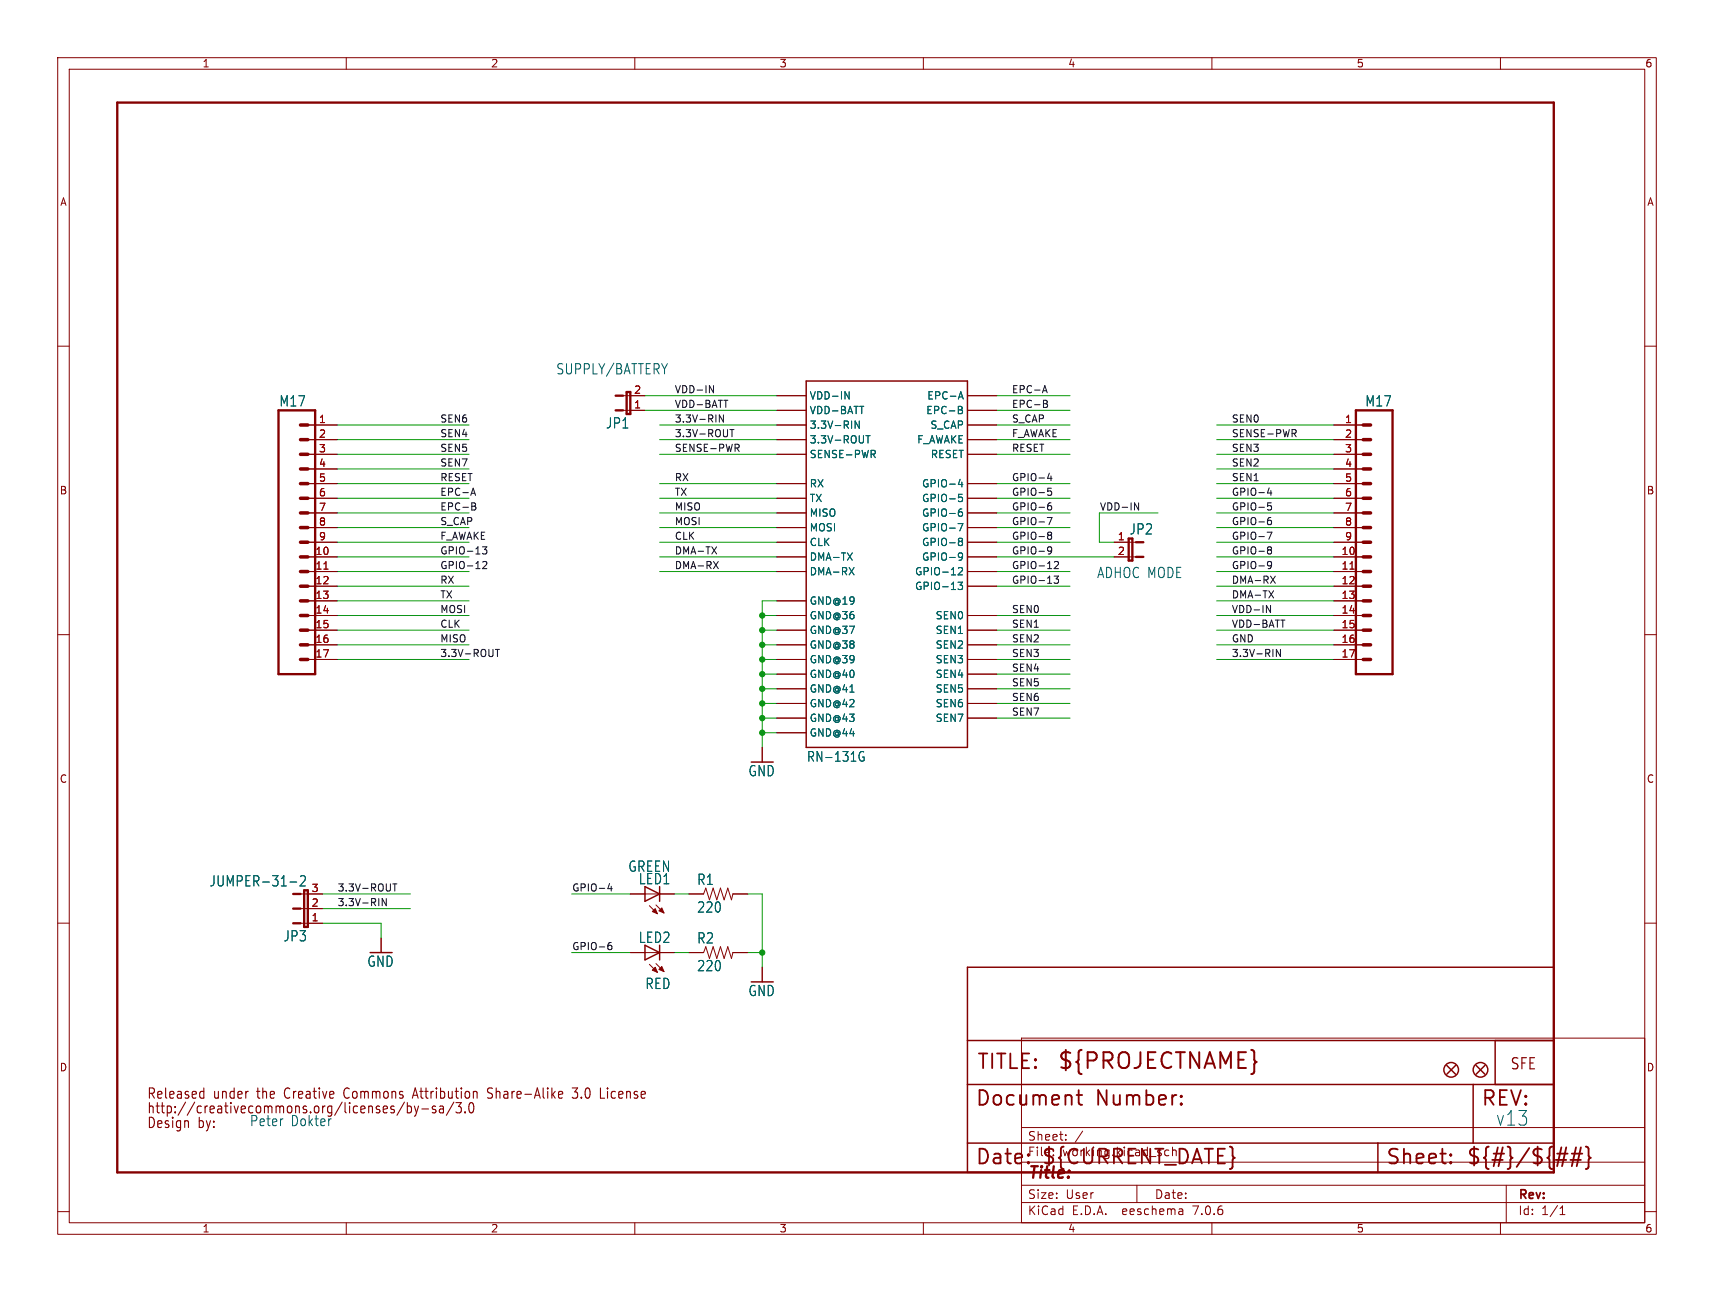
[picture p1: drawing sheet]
<svg xmlns="http://www.w3.org/2000/svg" width="297mm" height="224mm" viewBox="0 0 297 224" stroke-linecap="round" stroke-linejoin="round" font-family="sans-serif">
<g fill="none" stroke="#840000" stroke-width=".17">
<path d="M10 10h277v203.9h-277zM12 12h273v199.9h-273zM60 10v2M110 10v2M160 10v2M210 10v2M260 10v2M10 60h2M285 60h2M53.3 73.7h5.1M53.3 76.2h5.1M53.3 78.7h5.1"/>
<path d="M107.9 71.1h3.9M107.9 68.6h3.9M134.6 73.7h5.1M134.6 76.2h5.1M134.6 78.7h5.1M134.6 71.1h5.1M134.6 68.6h5.1M167.6 73.7h5.1M167.6 76.2h5.1M167.6 78.7h5.1M167.6 71.1h5.1M167.6 68.6h5.1"/>
<path d="M231.1 73.7h5.1M231.1 76.2h5.1M231.1 78.7h5.1M53.3 96.5h5.1M53.3 99.1h5.1M53.3 81.3h5.1M53.3 83.8h5.1M53.3 86.4h5.1M53.3 88.9h5.1M53.3 91.4h5.1M53.3 94h5.1M134.6 96.5h5.1"/>
<path d="M134.6 99.1h5.1M134.6 83.8h5.1M134.6 86.4h5.1M134.6 88.9h5.1M134.6 91.4h5.1M134.6 94h5.1M167.6 96.5h5.1M167.6 99.1h5.1M167.6 83.8h5.1M167.6 86.4h5.1M167.6 88.9h5.1M167.6 91.4h5.1"/>
<path d="M167.6 94h5.1M193 96.5h3.8M193 94h3.8M231.1 96.5h5.1M231.1 99.1h5.1M231.1 81.3h5.1M231.1 83.8h5.1M231.1 86.4h5.1M231.1 88.9h5.1M231.1 91.4h5.1M231.1 94h5.1M10 110h2"/>
<path d="M53.3 101.6h5.1M53.3 104.1h5.1M53.3 106.7h5.1M53.3 109.2h5.1M53.3 111.8h5.1M53.3 114.3h5.1M134.6 104.1h5.1M134.6 106.7h5.1M134.6 109.2h5.1M134.6 111.8h5.1M134.6 114.3h5.1M134.6 116.8h5.1"/>
<path d="M134.6 119.4h5.1M167.6 101.6h5.1M167.6 106.7h5.1M167.6 109.2h5.1M167.6 111.8h5.1M167.6 114.3h5.1M167.6 116.8h5.1M167.6 119.4h5.1M231.1 101.6h5.1M231.1 104.1h5.1M231.1 106.7h5.1M231.1 109.2h5.1"/>
<path d="M231.1 111.8h5.1M231.1 114.3h5.1M285 110h2M132.1 129.5v2.6M134.6 121.9h5.1M134.6 124.5h5.1M134.6 127h5.1M167.6 121.9h5.1M167.6 124.5h5.1M10 160h2M52.1 154.9h3.8M52.1 157.5h3.8"/>
<path d="M109.2 154.9h7.6M112.5 157l1.4 1.4M113.7 156.8l1.4 1.4M119.4 154.9h2.5l.4-1 .6 2.1 .7-2.1 .6 2.1 .6-2.1 .7 2.1 .6-2.1 .6 2.1 .3-1.1h2.5M285 160h2M52.1 160h3.8M66 162.6v2.5M109.2 165.1h7.6M112.5 167.1l1.4 1.4M113.7 167l1.4 1.4M119.4 165.1h2.5l.4-1 .6 2 .7-2 .6 2 .6-2 .7 2 .6-2 .6 2 .3-1h2.5M132.1 167.6v2.6"/>
<path d="M177 179.9h108v32h-108zM177 195.4h108M184.7 197.5v.1M184.7 196.7v.1M187.6 196l-1.3 2M10 210h2M60 211.9v2M110 211.9v2M160 211.9v2M177 208.4h108M177 205.4h108M177 201.4h108"/>
<path d="M197 205.4v3M204.9 209.6l.1 .9M205 210.4l-.2 .1M205 209.9h-.2M210 211.9v2M260 211.9v2M261 205.4v6.5M270.3 210.5h.9M270.3 209.4l.4-.4v1.5M285 210h2"/>
</g>
<g fill="none" stroke="#840000" stroke-width=".25">
<path d="M139.7 66h27.9v63.5h-27.9zM111.8 153.7l2.5 1.2-2.5 1.3zM114.3 153.7v2.5M111.8 163.8l2.5 1.3-2.5 1.3zM114.3 163.8v2.6M167.6 167.6h101.6v35.6h-101.6zM167.6 198.1h101.6M167.6 180.3h101.6M167.6 188h101.6M238.8 198.1v5.1M250.7 184.7l1.5 1.5M252.2 184.7l-1.5 1.5"/>
<path d="M255.3 188v10.1M255.8 184.7l1.5 1.5M257.3 184.7l-1.5 1.5M259.1 180.3v7.7"/>
<circle cx="251.5" cy="185.4" r="1.27"/>
<circle cx="256.5" cy="185.4" r="1.27"/>
</g>
<g fill="none" stroke="#840000" stroke-width=".32">
<path d="M186.5 189.8h1M186.9 188.9v2.2l.1 .3 .5 .1M204.7 191.2l.1 .2-.1 .1M204.7 191.2l-.1 .2 .1 .1M204.7 189.9v.2M204.7 191.2v.3M204.7 189.9l.1 .1-.1 .1M204.7 189.9l-.1 .1 .1 .1M269.8 199.9h1.8M271.4 198.9l-.7 3.2M272.4 199.9h1.8M273.1 198.9l-.7 3.2"/>
<path d="M273.9 198.9l-.7 3.2M274.8 198.7l.3 .2 .2 .2v1.2l.3 .4-.3 .3v1.2l-.2 .3-.3 .1M178.2 201.4l.1 .1-.1 .1M251.4 201.4l.1 .1-.1 .1M251.4 201.4l-.1 .1 .1 .1M251.4 200.1v.2M251.4 201.4v.2M251.4 200.1l.1 .1-.1 .1M251.4 200.1l-.1 .1 .1 .1M269.6 201h1.8M272.1 201h1.8"/>
</g>
<g fill="none" stroke="#840000" stroke-width=".19">
<path d="M34.9 189.2h.4M35.3 188.6v1.7M35.3 190.3h-.4M70.1 191l-1.3 2.3M70.6 191.1v1.8M70.6 191.8l.4-.1 .3 .3v.5l-.1 .3h-.6M71.6 189.8h.7M71.8 191.7l.4 1.2M72 188.6l-.6 1.7M72.2 192.9l-.2 .4-.2 .2M72.5 191.7l-.3 1.2M73.1 192.2h1.2"/>
<path d="M75.5 191.8l-.4-.1a.31 .31 0 0 0-.2 .3 .31 .31 0 0 0 .2 .3h.2a.31 .31 0 0 1 .3 .3 .31 .31 0 0 1-.3 .3l-.4-.1M76.2 191.8h.6v1.1M76.8 192.1l-.5 .1a.37 .37 0 0 0-.2 .3 .37 .37 0 0 0 .2 .4l.5-.1M78.6 191l-1.3 2.3M79.9 191.1l-.5 .7a.41 .41 0 0 1 .5 .3v.4l-.1 .3-.6 .1-.2-.2M80.6 192.7v.2M81.3 191.4l-.1 .8 .2 .5a.35 .35 0 0 0 .4 .2 .35 .35 0 0 0 .2-.4v-1.1M84.5 190.3h.5M85.1 188.6h-.3l-.3 .3 .1 .4 .4 .2M97.3 189.2h.1l.1 .4-.7 .1M97.4 190.3h-.1M99.2 190.2l.2 .1h.5"/>
<path d="M99.2 188.6h.9l-.5 .6 .3 .1M104 190.3h.8"/>
</g>
<g fill="#840000" stroke="#840000" stroke-width=".17">
<path d="M113 158l.5-.5 .4 .9z"/>
<path d="M114.2 157.9l.5-.5 .4 .8z"/>
<path d="M113 168.1l.5-.5 .4 .9z"/>
<path d="M114.2 168l.5-.5 .4 .9z"/>
</g>
<g fill="none" stroke="#840000" stroke-width=".41">
<path d="M20.3 17.8h248.9v185.4h-248.9zM48.3 71.1h6.3v45.7h-6.3zM106.7 71.1h1.2M106.7 68.6h1.2M108.6 67.9h.6v3.9h-.6zM234.9 71.1h6.4v45.7h-6.4zM195.6 93.3v3.9h.6v-3.9M196.8 94h1.3M196.8 96.5h1.3M50.8 157.5h1.3M50.8 154.9h1.3M52.7 154.3h.6v6.4h-.6z"/>
<path d="M50.8 160h1.3"/>
</g>
<g fill="none" stroke="#840000" stroke-width=".61">
<path d="M52.1 73.7h1.2M52.1 76.2h1.2M52.1 78.7h1.2M236.2 73.7h1.3M236.2 76.2h1.3M236.2 78.7h1.3M52.1 81.3h1.2M52.1 83.8h1.2M52.1 86.4h1.2M52.1 88.9h1.2M52.1 91.4h1.2M52.1 94h1.2"/>
<path d="M52.1 96.5h1.2M52.1 99.1h1.2M236.2 81.3h1.3M236.2 83.8h1.3M236.2 86.4h1.3M236.2 88.9h1.3M236.2 91.4h1.3M236.2 94h1.3M236.2 96.5h1.3M236.2 99.1h1.3M52.1 101.6h1.2M52.1 104.1h1.2"/>
<path d="M52.1 106.7h1.2M52.1 109.2h1.2M52.1 111.8h1.2M52.1 114.3h1.2M236.2 101.6h1.3M236.2 104.1h1.3M236.2 106.7h1.3M236.2 109.2h1.3M236.2 111.8h1.3M236.2 114.3h1.3"/>
</g>
<path d="M56.1 98.6h.7M233.9 98.6h.7" fill="none" stroke="#a90000" stroke-width=".17"/>
<g fill="none" stroke="#006464" stroke-width=".17">
<path d="M146.4 67.9l.7 1.3v-1.3M148.9 73v1.2l-.7-1.2v1.2M149 70.4h.7M150 75.5h.8M150.4 75.5v1.3M151.3 78.7l.4 .6M151.4 78l.3 .3-.1 .3-.2 .1M166.1 70.4l.6 .2v.2l-.2 .2M166.1 71h.4M166.2 68.8h.6M166.5 67.9l.4 1.3M166.5 71l.3 .3-.1 .3-.6 .1"/>
<path d="M146.8 95.8l.9 1.3M147.1 98.4l.9 1.2M147.7 95.8l-.9 1.3M148 98.4l-.9 1.2M166 90.7h.9l-.6 1.3M166.1 98.5l.4-.1 .3 .3-.8 .9h.8M166.1 86.2h.4l.3 .2-.1 .5h-.6M166.1 85.7h.6M166.2 88.8l.3-.1 .3 .2-.1 .5h-.5M166.2 93.4l.3-.1 .2 .1 .1 .2-.3 .2M166.2 95.9l.3-.1 .2 .2a.84 .84 0 0 1-.3 1.1h-.2M166.2 93.8h.1"/>
<path d="M166.3 93.8h.2M166.3 93.8l-.1 .1M166.4 83.1l-.3 .9h.8M166.5 93.8l.3 .3-.1 .3-.2 .2-.3-.1M166.7 88.2l-.4 .1-.2 .2M166.7 83.6v.8M166.8 96.4l-.3 .2h-.3M166 100.9h.8l-.4 .5 .3 .1v.6l-.2 .1-.5-.1M149.7 130.3a.48 .48 0 0 0-.8 .4l-.1 .5a.64 .64 0 0 0 .7 .7l.2-.1v-.6h-.2M50.3 152.9h1.1M52.1 151.9l.2-.1h.3l.2 .1 .1 .4-.1 .2-.8 1.1h.9"/>
</g>
<g fill="none" stroke="#0f0f0f" stroke-width=".17">
<path d="M122.9 66.8l.7 1.3v-1.3M125.4 71.9v1.3l-.8-1.3v1.3M125.4 69.4h.7M126.5 74.5h.7M126.8 74.5v1.2M127.7 77.6l.4 .6M127.8 77l.3 .2-.1 .3-.2 .1M180.8 67.7h.5M180.8 69.4l.6 .1 .1 .2-.3 .3M180.8 70h.4M181 66.8l.5 1.3M181.2 70l.3 .2v.3l-.7 .1"/>
<path d="M224.2 75.1l.4 .6M224.4 74.5l.2 .2-.1 .3-.1 .1M81.7 85.5h.6M81.8 87.2l.5 .1 .1 .2-.2 .2M81.8 87.7h.4M82 84.6l.4 1.3M82.2 87.7l.3 .3-.1 .3-.6 .1M83.6 94.8h.8l-.5 .4 .4 .2v.5l-.2 .1-.5-.1M83.6 97.4l.5-.1 .3 .4-.8 .9h.8M123.3 94.8l.9 1.2M123.6 97.3l.9 1.3M124.2 94.8l-.9 1.2"/>
<path d="M124.5 97.3l-.9 1.3M181.5 89.7h.8l-.5 1.2M181.6 85.1h.4l.2 .2-.1 .5h-.5M181.6 84.6h.6M181.6 94.8h.4l.2 .1a.82 .82 0 0 1-.3 1.1h-.3M181.6 92.3l.4-.1 .2 .2v.1l-.2 .3M181.6 92.7l.2 .1M181.6 87.7l.4-.1 .2 .3-.1 .4h-.5M181.8 92.8h.2M181.8 92.8h-.2M181.8 82l-.3 .9h.8M182 92.8l.2 .2v.4l-.2 .1-.4-.1"/>
<path d="M182.1 87.2h-.3l-.2 .2M182.1 82.5v.8M182.2 95.3l-.2 .2h-.4M182.6 99.9h.8l-.4 .4 .4 .1v.6l-.2 .1-.6-.1M182.7 97.4l.5-.1 .2 .4-.8 .9h.8M196.6 87.2l.7 1.2v-1.2M219.6 92.2h.8l-.5 1.3M219.7 87.2h.6M219.7 87.7l.4-.1 .2 .3-.1 .4h-.5M219.7 94.8h.4l.2 .1v.2l-.2 .2M219.7 97.4l.4-.1 .2 .1a.82 .82 0 0 1-.3 1.2h-.3M219.7 90.2h.4l.2 .2-.1 .5h-.5"/>
<path d="M219.7 95.2l.2 .1M219.9 95.3h.2M219.9 95.3l-.2 .1M219.9 84.6l-.3 .8h.8M220.1 95.3l.2 .2v.4l-.2 .1h-.4M220.2 99.9l.8 1.2M220.2 89.7l-.3 .1-.2 .2M220.2 85v.9M220.3 97.8l-.2 .3-.4-.1M221 99.9l-.8 1.2M85.8 112.6h.8M86.2 112.6v1.2"/>
<path d="M219.4 104.9l.8 1.3v-1.3M219.9 102.4l.8 1.2M220.7 102.4l-.8 1.2M221.9 112.6v1.2l-.7-1.2v1.2M221.9 107.5h.7M66.9 155.7v1.3l-.7-1.3v1.3M68.1 153.2h.7M68.4 153.2v1.2M105.6 153.1l-.3 .9h.8M105.9 153.6v.8M105.4 163.9l.4-.1 .2 .3-.1 .4h-.5M105.9 163.4h-.3l-.2 .2"/>
</g>
<g fill="none" stroke="#009600" stroke-width=".17">
<path d="M58.4 78.7h22.9M58.4 73.7h22.9M58.4 76.2h22.9M111.8 71.1h22.8M111.8 68.6h22.8M114.3 78.7h20.3M114.3 73.7h20.3M114.3 76.2h20.3M172.7 78.7h12.7M172.7 73.7h12.7M172.7 76.2h12.7M172.7 71.1h12.7"/>
<path d="M172.7 68.6h12.7M210.8 78.7h20.3M210.8 73.7h20.3M210.8 76.2h20.3M58.4 94h22.9M58.4 99.1h22.9M58.4 96.5h22.9M58.4 86.4h22.9M58.4 88.9h22.9M58.4 83.8h22.9M58.4 81.3h22.9M58.4 91.4h22.9"/>
<path d="M114.3 94h20.3M114.3 99.1h20.3M114.3 96.5h20.3M114.3 86.4h20.3M114.3 88.9h20.3M114.3 83.8h20.3M114.3 91.4h20.3M172.7 94h12.7M172.7 99.1h12.7M172.7 96.5h20.3M172.7 86.4h12.7M172.7 88.9h12.7"/>
<path d="M172.7 83.8h12.7M172.7 91.4h12.7M200.7 88.9h-10.2v5.1h2.5M210.8 94h20.3M210.8 99.1h20.3M210.8 96.5h20.3M210.8 86.4h20.3M210.8 88.9h20.3M210.8 83.8h20.3M210.8 81.3h20.3M210.8 91.4h20.3M58.4 109.2h22.9"/>
<path d="M58.4 111.8h22.9M58.4 114.3h22.9M58.4 101.6h22.9M58.4 106.7h22.9M58.4 104.1h22.9M132.1 109.2h2.5M132.1 111.8h2.5M132.1 114.3h2.5M132.1 106.7h2.5M132.1 116.8h2.5M132.1 119.4h2.5M134.6 104.1h-2.5v25.4"/>
<path d="M172.7 109.2h12.7M172.7 111.8h12.7M172.7 114.3h12.7M172.7 101.6h12.7M172.7 106.7h12.7M172.7 116.8h12.7M172.7 119.4h12.7M210.8 109.2h20.3M210.8 111.8h20.3M210.8 114.3h20.3M210.8 101.6h20.3M210.8 106.7h20.3"/>
<path d="M210.8 104.1h20.3M132.1 124.5h2.5M132.1 127h2.5M132.1 121.9h2.5M172.7 124.5h12.7M172.7 121.9h12.7M55.9 154.9h15.2M55.9 157.5h15.2M99.1 154.9h10.1M116.8 154.9h2.6M129.5 154.9h2.6v12.7M55.9 160h10.1v2.6"/>
<path d="M99.1 165.1h10.1M116.8 165.1h2.6M129.5 165.1h2.6"/>
</g>
<g fill="#009600" stroke="#009600" stroke-width=".17">
<circle cx="132.1" cy="124.5" r=".46"/>
<circle cx="132.1" cy="127" r=".46"/>
<circle cx="132.1" cy="119.4" r=".46"/>
<circle cx="132.1" cy="121.9" r=".46"/>
<circle cx="132.1" cy="165.1" r=".46"/>
<circle cx="132.1" cy="116.8" r=".46"/>
<circle cx="132.1" cy="114.3" r=".46"/>
<circle cx="132.1" cy="111.8" r=".46"/>
<circle cx="132.1" cy="109.2" r=".46"/>
<circle cx="132.1" cy="106.7" r=".46"/>
</g>
<text font-size="3.8" fill="#840000" x="183.1" y="185.7">${PROJECTNAME}</text>
<g font-size="3.5" fill="#840000">
<text x="169.2" y="185.7">TITLE:</text>
<text x="168.9" y="192.1">Document</text>
<text x="189.9" y="192.1">Number:</text>
<text x="256.5" y="192.1">REV:</text>
<text x="168.9" y="202.2">Date:</text>
<text x="180.3" y="202.2">${CURRENT_DATE}</text>
<text x="240" y="202.2">Sheet:</text>
<text x="254" y="202.2">${#}/${##}</text>
</g>
<text font-size="3.5" fill="#0000c2" x="259.1" y="195.3">v13</text>
<text font-size="2.8" fill="#840000" x="178" y="204.8">Title:</text>
<text font-size="2.7" fill="#840000" x="261.6" y="185.6">SFE</text>
<g font-size="2.5" fill="#0000c2">
<text x="96.3" y="65">SUPPLY/BATTERY</text>
<text x="190" y="100.3">ADHOC MODE</text>
<text x="43.2" y="195.3">Peter</text>
<text x="50.4" y="195.3">Dokter</text>
</g>
<g font-size="2.5" fill="#006464">
<text x="48.3" y="70.7">M17</text>
<text x="236.5" y="70.7">M17</text>
<text x="104.9" y="74.5">JP1</text>
<text x="195.6" y="92.9">JP2</text>
<text x="129.6" y="134.8">GND</text>
<text x="36.2" y="153.9">JUMPER-31-2</text>
<text x="108.8" y="151.3">GREEN</text>
<text x="110.6" y="153.5">LED1</text>
<text x="120.7" y="153.6">R1</text>
<text x="120.7" y="158.4">220</text>
<text x="49" y="163.4">JP3</text>
<text x="63.6" y="167.8">GND</text>
<text x="110.6" y="163.6">LED2</text>
<text x="120.7" y="163.7">R2</text>
<text x="111.7" y="171.6">RED</text>
<text x="120.7" y="168.5">220</text>
<text x="129.6" y="172.9">GND</text>
</g>
<g font-size="2.5" fill="#840000">
<text x="25.4" y="190.7">Released</text>
<text x="37" y="190.7">under</text>
<text x="44.7" y="190.7">the</text>
<text x="49.7" y="190.7">Creative</text>
<text x="60.2" y="190.7">Commons</text>
<text x="72.5" y="190.7">Attribution</text>
<text x="85.6" y="190.7">Share-Alike</text>
<text x="100.7" y="190.7">3.0</text>
<text x="105.7" y="190.7">License</text>
<text x="25.4" y="195.8">Design</text>
<text x="25.4" y="193.2">http://creativecommons.org/licenses/by-sa/3.0</text>
<text x="34.3" y="195.8">by:</text>
</g>
<text font-size="2.3" fill="#006464" x="139.7" y="132.2">RN-131G</text>
<g font-size="2.1" fill="#840000">
<text x="178" y="197.9">Sheet:</text>
<text x="178" y="200.6">File:</text>
<text x="184.1" y="200.6">working.kicad_sch</text>
<text x="178" y="208">Size:</text>
<text x="184.7" y="208">User</text>
<text x="200" y="208">Date:</text>
<text x="263" y="208.2">Rev:</text>
<text x="178" y="210.8">KiCad</text>
<text x="185.7" y="210.8">E.D.A.</text>
<text x="194.6" y="210.8">eeschema</text>
<text x="207" y="210.8">7.0.6</text>
<text x="263" y="210.8">Id:</text>
<text x="267.1" y="210.8">1/1</text>
</g>
<g font-size="1.8" fill="#840000">
<text x="35" y="11.9">1</text>
<text x="85" y="11.9">2</text>
<text x="135" y="11.9">3</text>
<text x="185" y="11.9">4</text>
<text x="235" y="11.9">5</text>
<text x="285" y="11.9">6</text>
<text x="10.3" y="35.9">A</text>
<text x="285.3" y="35.9">A</text>
<text x="10.3" y="85.9">B</text>
<text x="285.3" y="85.9">B</text>
<text x="10.3" y="135.9">C</text>
<text x="285.3" y="135.9">C</text>
<text x="10.3" y="185.9">D</text>
<text x="285.3" y="185.9">D</text>
<text x="35" y="213.8">1</text>
<text x="85" y="213.8">2</text>
<text x="135" y="213.8">3</text>
<text x="185" y="213.8">4</text>
<text x="235" y="213.8">5</text>
<text x="285" y="213.8">6</text>
</g>
<g font-size="1.8" fill="#a90000">
<text x="109.8" y="70.9">1</text>
<text x="109.8" y="68.3">2</text>
<text x="55.2" y="73.4">1</text>
<text x="55.2" y="75.9">2</text>
<text x="233" y="73.4">1</text>
<text x="233" y="75.9">2</text>
<text x="55.2" y="78.5">3</text>
<text x="55.2" y="81">4</text>
<text x="55.2" y="83.6">5</text>
<text x="233" y="78.5">3</text>
<text x="233" y="81">4</text>
<text x="233" y="83.6">5</text>
<text x="55.2" y="86.1">6</text>
<text x="55.2" y="88.6">7</text>
<text x="233" y="86.1">6</text>
<text x="233" y="88.6">7</text>
<text x="55.2" y="91.2">8</text>
<text x="55.2" y="93.7">9</text>
<text x="193.6" y="93.7">1</text>
<text x="233" y="91.2">8</text>
<text x="233" y="93.7">9</text>
<text x="54.6" y="96.3">10</text>
<text x="54.6" y="98.8">11</text>
<text x="54.6" y="101.3">12</text>
<text x="193.6" y="96.3">2</text>
<text x="232.4" y="96.3">10</text>
<text x="232.4" y="98.8">11</text>
<text x="232.4" y="101.3">12</text>
<text x="54.6" y="103.9">13</text>
<text x="54.6" y="106.4">14</text>
<text x="232.4" y="103.9">13</text>
<text x="232.4" y="106.4">14</text>
<text x="54.6" y="109">15</text>
<text x="54.6" y="111.5">16</text>
<text x="232.4" y="109">15</text>
<text x="232.4" y="111.5">16</text>
<text x="54.6" y="114">17</text>
<text x="232.4" y="114">17</text>
<text x="53.9" y="154.7">3</text>
<text x="53.9" y="159.8">1</text>
<text x="53.9" y="157.2">2</text>
</g>
<g font-size="1.8" fill="#006464">
<text x="140.2" y="72">VDD-BATT</text>
<text x="140.2" y="69.4">VDD-IN</text>
<text x="160.4" y="72">EPC-B</text>
<text x="160.6" y="69.4">EPC-A</text>
<text x="140.2" y="77.1">3.3V-ROUT</text>
<text x="140.2" y="74.5">3.3V-RIN</text>
<text x="158.8" y="77.1">F_AWAKE</text>
<text x="161.1" y="74.5">S_CAP</text>
<text x="140.2" y="79.6">SENSE-PWR</text>
<text x="161.2" y="79.6">RESET</text>
<text x="140.2" y="84.7">RX</text>
<text x="140.2" y="87.2">TX</text>
<text x="140.2" y="89.8">MISO</text>
<text x="159.7" y="89.8">GPIO-6</text>
<text x="159.7" y="87.2">GPIO-5</text>
<text x="159.7" y="84.7">GPIO-4</text>
<text x="140.2" y="92.3">MOSI</text>
<text x="140.2" y="94.8">CLK</text>
<text x="159.7" y="94.8">GPIO-8</text>
<text x="159.7" y="92.3">GPIO-7</text>
<text x="140.2" y="97.4">DMA-TX</text>
<text x="140.2" y="99.9">DMA-RX</text>
<text x="158.5" y="99.9">GPIO-12</text>
<text x="159.7" y="97.4">GPIO-9</text>
<text x="140.2" y="105">GND@19</text>
<text x="140.2" y="107.5">GND@36</text>
<text x="158.5" y="102.5">GPIO-13</text>
<text x="162" y="107.5">SEN0</text>
<text x="140.2" y="110.1">GND@37</text>
<text x="140.2" y="112.6">GND@38</text>
<text x="162" y="110.1">SEN1</text>
<text x="162" y="112.6">SEN2</text>
<text x="140.2" y="115.2">GND@39</text>
<text x="140.2" y="117.7">GND@40</text>
<text x="162" y="117.7">SEN4</text>
<text x="162" y="115.2">SEN3</text>
<text x="140.2" y="120.2">GND@41</text>
<text x="140.2" y="122.8">GND@42</text>
<text x="140.2" y="125.3">GND@43</text>
<text x="162" y="122.8">SEN6</text>
<text x="162" y="120.2">SEN5</text>
<text x="162" y="125.3">SEN7</text>
<text x="140.2" y="127.9">GND@44</text>
</g>
<g font-size="1.7" fill="#0f0f0f">
<text x="116.8" y="68.2">VDD-IN</text>
<text x="116.8" y="70.8">VDD-BATT</text>
<text x="175.3" y="68.2">EPC-A</text>
<text x="175.3" y="70.8">EPC-B</text>
<text x="76.2" y="75.9">SEN4</text>
<text x="76.2" y="73.3">SEN6</text>
<text x="116.8" y="75.9">3.3V-ROUT</text>
<text x="116.8" y="73.3">3.3V-RIN</text>
<text x="175.3" y="75.9">F_AWAKE</text>
<text x="175.3" y="73.3">S_CAP</text>
<text x="213.4" y="73.3">SEN0</text>
<text x="213.4" y="75.9">SENSE-PWR</text>
<text x="76.2" y="83.5">RESET</text>
<text x="76.2" y="80.9">SEN7</text>
<text x="76.2" y="78.4">SEN5</text>
<text x="116.8" y="83.5">RX</text>
<text x="116.8" y="78.4">SENSE-PWR</text>
<text x="175.3" y="83.5">GPIO-4</text>
<text x="175.3" y="78.4">RESET</text>
<text x="213.4" y="78.4">SEN3</text>
<text x="213.4" y="83.5">SEN1</text>
<text x="213.4" y="80.9">SEN2</text>
<text x="76.2" y="86">EPC-A</text>
<text x="76.2" y="88.6">EPC-B</text>
<text x="116.8" y="86">TX</text>
<text x="116.8" y="88.6">MISO</text>
<text x="175.3" y="86">GPIO-5</text>
<text x="175.3" y="88.6">GPIO-6</text>
<text x="190.5" y="88.6">VDD-IN</text>
<text x="213.4" y="86">GPIO-4</text>
<text x="213.4" y="88.6">GPIO-5</text>
<text x="76.2" y="93.6">F_AWAKE</text>
<text x="76.2" y="91.1">S_CAP</text>
<text x="116.8" y="93.6">CLK</text>
<text x="116.8" y="91.1">MOSI</text>
<text x="175.3" y="93.6">GPIO-8</text>
<text x="175.3" y="91.1">GPIO-7</text>
<text x="213.4" y="93.6">GPIO-7</text>
<text x="213.4" y="91.1">GPIO-6</text>
<text x="76.2" y="96.2">GPIO-13</text>
<text x="76.2" y="101.3">RX</text>
<text x="76.2" y="98.7">GPIO-12</text>
<text x="116.8" y="96.2">DMA-TX</text>
<text x="116.8" y="98.7">DMA-RX</text>
<text x="175.3" y="96.2">GPIO-9</text>
<text x="175.3" y="98.7">GPIO-12</text>
<text x="175.3" y="101.3">GPIO-13</text>
<text x="213.4" y="98.7">GPIO-9</text>
<text x="213.4" y="96.2">GPIO-8</text>
<text x="213.4" y="101.3">DMA-RX</text>
<text x="76.2" y="103.8">TX</text>
<text x="76.2" y="106.3">MOSI</text>
<text x="175.3" y="106.3">SEN0</text>
<text x="213.4" y="106.3">VDD-IN</text>
<text x="213.4" y="103.8">DMA-TX</text>
<text x="76.2" y="111.4">MISO</text>
<text x="76.2" y="114">3.3V-ROUT</text>
<text x="76.2" y="108.9">CLK</text>
<text x="175.3" y="111.4">SEN2</text>
<text x="175.3" y="114">SEN3</text>
<text x="175.3" y="108.9">SEN1</text>
<text x="213.4" y="111.4">GND</text>
<text x="213.4" y="108.9">VDD-BATT</text>
<text x="213.4" y="114">3.3V-RIN</text>
<text x="175.3" y="119">SEN5</text>
<text x="175.3" y="116.5">SEN4</text>
<text x="175.3" y="124.1">SEN7</text>
<text x="175.3" y="121.6">SEN6</text>
<text x="58.4" y="154.6">3.3V-ROUT</text>
<text x="99.1" y="154.6">GPIO-4</text>
<text x="58.4" y="157.1">3.3V-RIN</text>
<text x="99.1" y="164.8">GPIO-6</text>
</g>
</svg>
